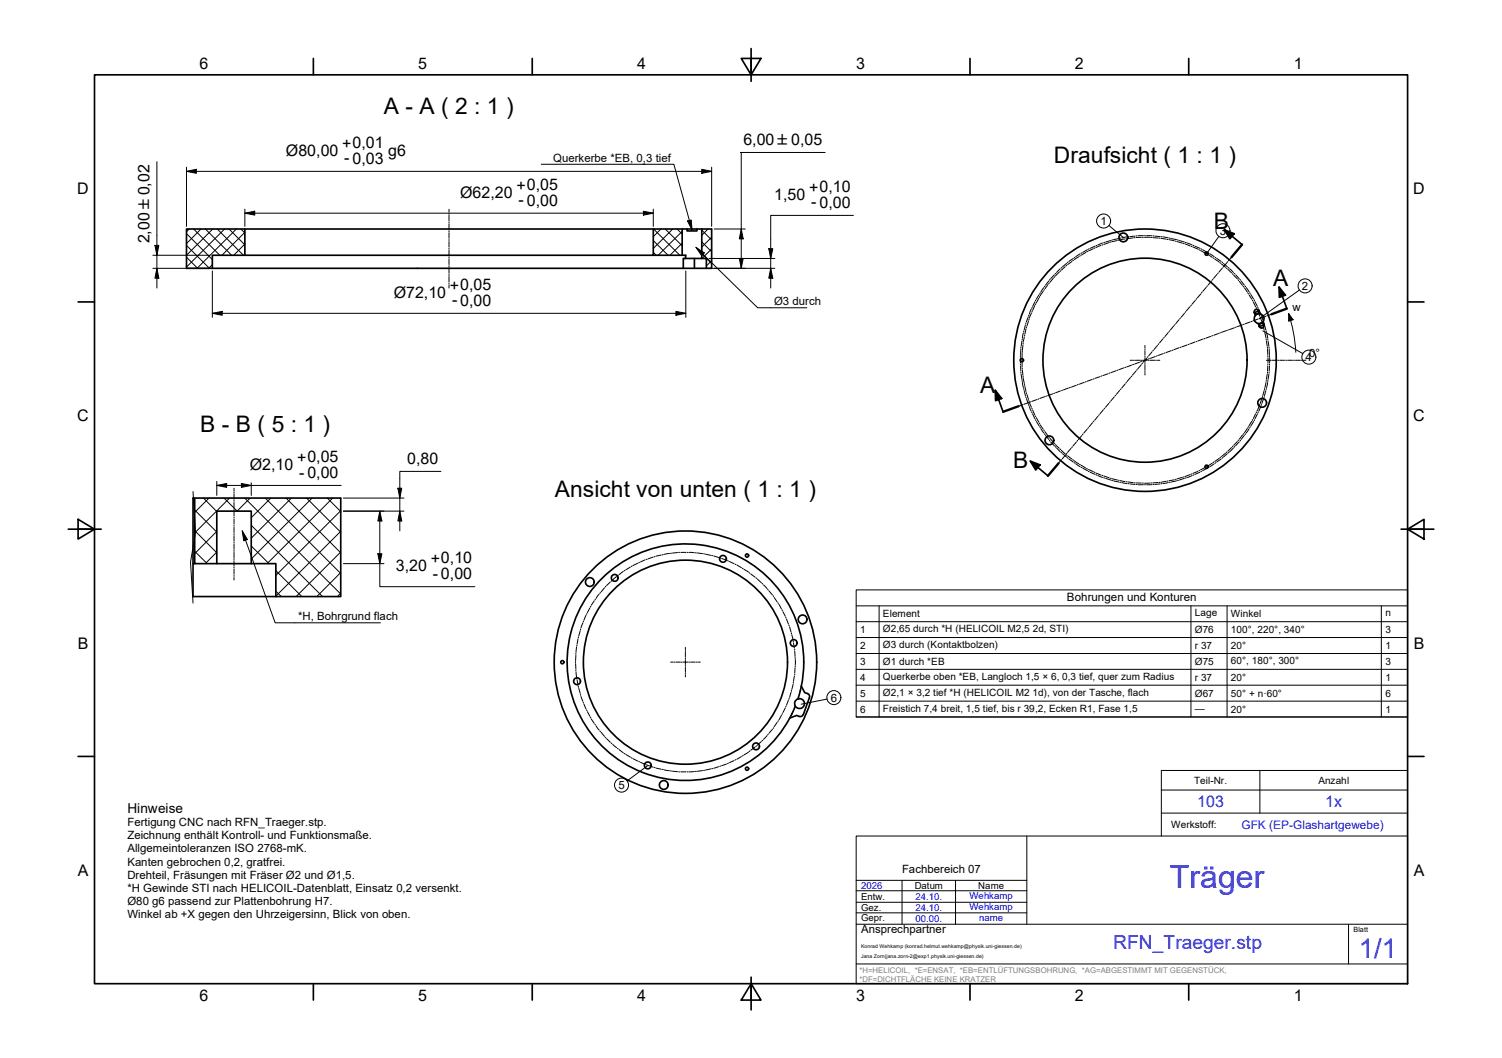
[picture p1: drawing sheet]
<svg xmlns="http://www.w3.org/2000/svg" width="458mm" height="322mm" viewBox="0 0 458 322" stroke-linecap="round" stroke-linejoin="round" font-family="sans-serif">
<!-- layer: BEMASSUNG -->
<g fill="#000">
<path d="M56.8 52.2l3-.6v1.2zM213.8 51.6l3 .6-3 .6zM47.2 74.8h1.2l-.6 3zM74.6 65l3-.6v1.2zM196 64.4l3 .6-3 .6zM209.4 67.3l1.2-.3 .2 3.1zM212 75.4l2.5 1.7-.8 .8zM225.2 78.8h1.2l-.6 3zM225.8 69.8l.6 3h-1.2zM234.2 75.8h1.2l-.6 3zM47.8 81.8l.6 3h-1.2zM64.7 95.5l3-.6v1.2z"/>
<path d="M205.9 94.9l3 .6-3 .6zM234.8 81.8l.6 3h-1.2zM392.6 95.6l1.3 1.8-1.3 .5zM66 147.9l3-.6v1.2zM73.5 147.3l3 .6-3 .6zM115.7 155.8l.6 3h-1.2zM121.2 148.8h1.2l-.6 3zM121.8 155.8l.6 3h-1.2zM73.8 161.8l1.6 2.6-1.1 .4zM115.1 168.8h1.2l-.6 3z"/>
</g>
<!-- layer: SCHNITTLINIE -->
<path d="M373 70l3 1.2-1.4 1.6zM389.6 87.5l2 2.4-1.9 .7zM303.2 118.9l1.9 2.5-1.8 .7zM313.9 140.5l2.9 1.2-1.3 1.5z" fill="#000"/>
<!-- layer: BEMASSUNG -->
<g fill="none" stroke="#000" stroke-width=".3">
<path d="M47.8 49.3v38.5M56.8 52.2l3-.6v1.2zM56.8 52.2h160M56.8 51v18M164.9 50.1h31.6M195.8 50.1h9.5l5.5 20M213.8 51.6l3 .6-3 .6zM216.8 51v18M251.4 46.5h-25.8h.2v35.3M46.6 77.8h17.3M47.2 74.8h1.2l-.6 3zM74.6 65l3-.6v1.2z"/>
<path d="M74.6 65h124.4M74.6 63.7v5.3M196 64.4l3 .6-3 .6zM199 63.7v5.3M209.4 67.3l1.2-.3 .2 3.1zM212 75.4l2.5 1.7-.8 .8zM212 75.4l18.8 18.4h15M216 78.8h20.1M217.6 69.8h9.4M225.2 78.8h1.2l-.6 3zM225.8 69.8l.6 3h-1.2zM234.2 75.8h1.2l-.6 3z"/>
<path d="M260 65.6h-25.2v22.2M337.8 68.7l4.4 3.7M371.3 72l-3.8 5.3M46.6 81.8h17.3M47.8 81.8l.6 3h-1.2zM64.7 95.5l3-.6v1.2zM64.7 95.5h144.2M64.7 82.6v14.1M205.9 94.9l3 .6-3 .6zM208.9 82.6v14.1M216 81.8h20.1M234.8 81.8l.6 3h-1.2z"/>
<path d="M392.5 95.6l1.6 6.3 .6 5.5M392.6 95.6l1.3 1.8-1.3 .5zM395.9 88.4l-12.3 8.7M384.7 100.8l12.2 7M66 147.9l3-.6v1.2zM66 147.9h37.9M66 146.7v4.3M73.5 147.3l3 .6-3 .6zM76.5 147.1v3.9M104.6 155.8h18.5M104.6 151.8h18.5M115.7 155.8l.6 3h-1.2z"/>
<path d="M115.7 155.8v23h29M121.2 148.8h1.2l-.6 3zM121.8 155.8l.6 3h-1.2zM134.3 143.7h-12.5v18.1M73.8 161.8l1.6 2.6-1.1 .4zM73.8 161.8l10 28h32.1M104.6 171.8h12.4M115.1 168.8h1.2l-.6 3zM252 213l-7.9 1.6M197.4 233.3l-6.3 4.7"/>
<circle cx="336.2" cy="67.4" r="2.14"/>
<circle cx="372.6" cy="70.3" r="2.14"/>
<circle cx="397.6" cy="87.1" r="2.14"/>
<circle cx="398.7" cy="108.8" r="2.14"/>
<circle cx="254" cy="212.6" r="2.14"/>
<circle cx="189.3" cy="239.3" r="2.14"/>
</g>
<!-- layer: MITTELLINIE -->
<g fill="none" stroke="#000" stroke-width=".3">
<path d="M136.8 63.8v.8M136.8 65v.3M136.8 65.6v1.7M136.8 67.6v.4M136.8 68.3v1.7M136.8 70.3v.3M136.8 70.9v1.7M136.8 73v.3M136.8 73.6v1.7M136.8 75.6v.4M136.8 76.3v1.7M136.8 78.3v.3"/>
<path d="M136.8 78.9v1.7M325.4 79.9l-.3 .2M326.5 79.7l-1.3 .9M326.9 78.8l-1.3 .9M327 79.3l-.2 .2M327.4 78.4l-.2 .2M328.6 78.3l-1.3 .8M329 77.4l-1.3 .8M329.1 77.9l-.3 .2M329.6 77l-.3 .2M330.8 76.9l-1.4 .9M331.3 76.1l-1.4 .8"/>
<path d="M331.3 76.6l-.3 .2M331.8 75.8l-.3 .2M333 75.8l-1.4 .7M333.5 75l-1.4 .7M333.6 75.6l-.3 .1M334.1 74.8l-.3 .1M335.3 74.8l-1.4 .6M335.9 74.1l-1.5 .6M336 74.6l-.3 .1M336.5 73.9l-.3 .1M337.7 74l-1.4 .5M338.3 73.8l-.3 .1"/>
<path d="M338.3 73.3l-1.5 .5M338.9 73.1l-.3 .1M340.2 73.3l-1.6 .4M340.8 72.7l-1.6 .3M340.8 73.2l-.3 .1M341.4 72.5l-.3 .1M342.6 72.8l-1.5 .3M343.3 72.2l-1.6 .3M343.3 72.8h-.3M343.9 72.1l-.3 .1M345.2 72.5l-1.6 .2M345.8 72l-1.6 .1"/>
<path d="M345.8 72.4l-.3 .1M346.4 71.9h-.3M347.7 72.3l-1.6 .1M348 72.3h.3M348.3 71.8l-1.5 .1M348.7 72.3h1.5M348.7 71.8h.3M349.3 71.8l1.6 .1M350.5 72.4h.4M351.2 72.4l1.6 .1M351.2 71.9h.3M351.8 72l1.6 .1"/>
<path d="M353.1 72.5l.3 .1M353.7 72.1l.3 .1M353.7 72.6l1.6 .3M354.3 72.2l1.6 .3M355.6 73h.3M356.2 73.1l1.5 .3M356.2 72.5l.3 .1M356.8 72.7l1.6 .3M358.1 73.5l.3 .1M358.6 73.6l1.6 .5M358.7 73.1l.3 .1M359.3 73.3l1.5 .5"/>
<path d="M360.5 74.2l.3 .1M361.1 74.4l1.4 .6M361.1 73.9l.3 .1M361.7 74.1l1.5 .6M362.8 75.1l.3 .1M363.4 75.3l1.5 .6M363.5 74.8l.3 .1M364.1 75l1.4 .7M365.2 76.1l.2 .1M365.7 76.4l1.4 .7M365.8 75.8l.3 .2M366.4 76.1l1.3 .8"/>
<path d="M367.4 77.2l.3 .2M368 77.5l1.3 .9M368 77l.3 .2M368.6 77.4l1.3 .8M369.5 78.6l.3 .2M370.1 79l1.3 .9M370.2 78.4l.2 .2M370.7 78.8l1.3 .9M372.2 79.9l.2 .2M374 79.7l-1 1.3M374.4 79.2l-.2 .3M375.2 78.4l-.6 .6"/>
<path d="M136.8 81v.3M136.8 81.6v1.7M136.8 83.6v.4M136.8 84.3v1.7M136.8 86.3v.3M136.8 86.9v.9M312.4 99l-.4 1.5M312.5 98.4v.3M312.7 99.6l-.1 .3M313.2 96.6l-.5 1.5M313.3 97.8l-.5 1.5M313.4 96l-.1 .3"/>
<path d="M313.5 97.2l-.1 .3M314.2 94.2l-.6 1.5M314.2 95.4l-.6 1.5M314.5 93.7l-.2 .3M314.5 94.9l-.2 .3M315.2 93.1l-.6 1.5M315.3 92l-.7 1.4M315.5 92.6l-.2 .3M315.6 91.4l-.2 .3M316.4 90.9l-.7 1.4M316.6 89.8l-.9 1.3M316.7 90.4l-.1 .3"/>
<path d="M316.9 89.2l-.2 .3M317.8 88.8l-.9 1.3M318 87.7l-.9 1.3M318.1 88.3l-.1 .2M318.3 87.2l-.2 .2M319.2 86.7l-.9 1.3M319.5 85.6l-1 1.3M319.7 86.2l-.3 .3M319.9 85.1l-.2 .3M320.9 84.8l-1 1.2M321.2 83.8l-1.1 1.1M321.3 84.3l-.2 .3"/>
<path d="M321.6 83.3l-.2 .2M322.7 83l-1.2 1.1M323 81.9l-1.1 1.1M323.1 82.5l-.2 .2M323.5 81.5l-.3 .2M324.5 81.3l-1.2 1M324.9 80.3l-1.2 1M325 80.8l-.3 .2M357.5 99.3l-1 1.3M358 98.9l-.2 .2M359.2 97.4l-1 1.2M359.6 96.9l-.2 .2"/>
<path d="M360.8 95.4l-1 1.3M361.3 94.9l-.2 .3M362.5 93.5l-1.1 1.2M362.9 93l-.2 .2M364.2 91.5l-1.1 1.2M364.5 91l-.1 .3M365.8 89.6l-1.1 1.2M366.2 89.1l-.2 .2M367.5 87.6l-1.1 1.2M367.8 87.1l-.2 .2M369.1 85.6l-1.1 1.3M369.5 85.1l-.2 .3"/>
<path d="M370.7 83.6l-1 1.3M371.1 83.2l-.2 .2M371.6 80l.3 .2M372.1 80.5l1.2 1M372.4 81.7l-1.1 1.2M372.7 80.3l1.2 1M372.8 81.2l-.2 .2M373.5 81.7l.3 .2M374.1 82.1l1.1 1.1M374.1 81.5l.3 .2M374.6 81.9l1.2 1.1M375.4 83.4l.2 .2"/>
<path d="M375.8 83.9l1.1 1.1M376 83.3l.2 .2M376 99.9l-1.5 .5M376.4 83.8l1.1 1.1M376.6 99.6l-.3 .2M377.1 85.2l.2 .3M377.5 85.8l1 1.2M377.7 85.1l.2 .3M378.1 85.6l1 1.3M378.5 99l-1.6 .6M378.7 87.2l.2 .3M379.1 98.8l-.3 .1"/>
<path d="M379.1 87.7l.9 1.4M379.3 87.2l.2 .2M379.6 87.7l.9 1.3M380.2 89.3l.1 .3M380.5 89.9l.8 1.3M380.7 89.2l.2 .3M380.9 98.1l-1.6 .6M381 89.8l.9 1.3M381.5 97.9l-.3 .1M381.5 91.5l.1 .2M381.8 92l.7 1.5M382.1 91.4l.1 .3"/>
<path d="M382.3 92l.7 1.4M382.7 93.7l.1 .3M382.9 94.3l.6 1.4M383.2 93.7l.1 .3M383.2 97.2l-1.4 .6M383.5 94.2l.5 1.5M383.6 96l.2 .3M383.9 96.6l.5 1.5M383.9 97l-.3 .1M384.2 96l.1 .3M384.4 96.6l.5 1.5M384.5 98.4l.1 .3"/>
<path d="M384.7 99l.4 1.6M385.1 98.4v.3M385.2 99l.4 1.5M385.7 96.4l-1.5 .5M386.3 96.2l-.3 .1M387.3 95.8l-.7 .2M310.9 109v1.6M310.9 108.4v.3M310.9 110.9v.3M310.9 111.5l.1 1.6M311 113.4v.3M311 106.5l-.1 1.6"/>
<path d="M311 105.8v.4M311.1 114.1l.2 1.5M311.3 104l-.2 1.5M311.4 107.7v1.6M311.4 110.3v1.5M311.4 115.9v.4M311.4 109.6v.4M311.4 103.3v.3M311.4 112.2v.3M311.4 116.6l.3 1.5M311.4 107.1v.3M311.4 112.8l.2 1.6"/>
<path d="M311.6 105.2l-.2 1.6M311.7 114.7v.3M311.7 115.3l.3 1.6M311.7 104.6v.3M311.7 101.5l-.3 1.5M311.8 118.4l.1 .3M311.9 100.8l-.1 .4M312 119.1l.4 1.5M312 102.7l-.3 1.6M312.1 117.2l.1 .3M312.2 102.1l-.1 .3M312.2 117.8l.3 1.5"/>
<path d="M312.5 100.2l-.3 1.6M312.6 119.7l.1 .3M321.3 119.8l-.3 .1M323 119.2l-1.4 .5M323.7 118.9l-.3 .1M325.5 118.3l-1.5 .5M326.1 118.1l-.3 .1M327.9 117.4l-1.5 .6M328.5 117.2l-.3 .1M330.3 116.5l-1.5 .6M330.9 116.3l-.3 .1M332.7 115.6l-1.5 .6"/>
<path d="M333.3 115.4l-.3 .2M335.1 114.8l-1.5 .5M335.7 114.5l-.3 .2M337.5 113.9l-1.5 .6M338.1 113.7l-.3 .1M339.9 113l-1.5 .6M340.5 112.8l-.3 .1M341.1 119l-1 1.2M341.5 118.5l-.2 .2M342.3 112.1l-1.5 .6M342.7 117l-1 1.3M342.9 111.9l-.3 .1"/>
<path d="M343.2 116.5l-.3 .3M344.3 109.8h.7M344.4 115l-1.1 1.3M344.7 111.3l-1.5 .5M344.8 114.6l-.2 .2M345.3 109.8h.3M345.4 111.1l-.4 .1M345.9 109.8h1.4M346 113.1l-1 1.2M346.4 112.6l-.2 .2M347.1 110.4l-1.4 .5M347.5 109.8h.3"/>
<path d="M347.7 111.2l-1.1 1.2M347.7 110.2l-.3 .1M348.1 110.6l-.2 .3M348.1 109.8h1.4M348.8 105.3v.7M348.8 106.3v.2M348.8 106.8v1.4M348.8 108.5v.3M348.8 109.1v1.4M348.8 110.8v.3M348.8 111.3v1.5M348.8 113v.3"/>
<path d="M348.8 113.6v.7M349.3 109.2l-1 1.2M349.5 109.5l-1.4 .6M349.7 108.7l-.2 .2M349.8 109.8h.3M350.1 109.3l-.3 .1M350.4 109.8h1.3M350.9 107.2l-1 1.2M351.4 106.7l-.2 .3M352 108.7l-1.6 .5M352 109.8h.3M352.6 108.4l-.3 .1"/>
<path d="M352.6 109.8h.7M352.6 105.3l-1 1.2M353 104.8l-.2 .2M354.2 103.3l-1 1.2M354.4 107.8l-1.6 .5M354.7 102.8l-.2 .2M355 107.6h-.3M355.9 101.3l-1 1.3M356.3 100.8l-.2 .3M356.8 106.9l-1.5 .5M357.4 106.7l-.3 .1M359.2 106l-1.5 .5"/>
<path d="M359.8 105.8l-.3 .1M361.6 105.1l-1.5 .6M362.2 104.9l-.3 .1M364 104.3l-1.5 .5M364.6 104l-.3 .1M366.4 103.4l-1.5 .5M367 103.2l-.3 .1M368.8 102.5l-1.5 .6M369.4 102.3l-.3 .1M371.2 101.6l-1.5 .6M371.8 101.4l-.3 .1M373.6 100.7l-1.5 .6"/>
<path d="M374.2 100.5l-.3 .2M385.1 119l-.4 1.6M385.2 100.9l.1 .3M385.3 118.4l-.1 .3M385.3 101.5l.4 1.5M385.6 119.1l-.4 1.5M385.7 116.6l-.4 1.5M385.7 100.8l.1 .4M385.7 103.3v.4M385.7 115.9v.3M385.8 109.8h.7M385.8 118.4l-.1 .3"/>
<path d="M385.8 104l.2 1.5M385.8 101.5l.4 1.5M386 114l-.2 1.6M386.1 105.8v.4M386.1 113.4v.3M386.1 106.5l.1 1.6M386.2 116.6l-.4 1.5M386.2 103.3v.3M386.2 108.4v.3M386.2 111.5l-.1 1.6M386.2 115.9v.4M386.2 109v1.6"/>
<path d="M386.2 110.9v.3M386.3 104l.2 1.5M386.5 114.1l-.2 1.5M386.6 105.8v.4M386.6 113.4v.3M386.6 106.5l.1 1.6M386.7 108.4l.1 .3M386.7 111.5l-.1 1.6M386.8 109v1.6M386.8 110.9l-.1 .3M386.8 109.8h.3M387.4 109.8h1.6"/>
<path d="M389.3 109.8h.3M389.8 109.8h1.5M391.7 109.8h.3M392.3 109.8h1.4M394 109.8h.3M394.6 109.8h1.6M396.5 109.8h.2M397 109.8h.8M311 123.6l-.7 .2M311.6 123.3l-.3 .1M312.5 120.9v.3M312.7 121.5l.5 1.5"/>
<path d="M312.8 120.3l.5 1.4M313.3 123.3l.1 .3M313.4 122.1l.1 .3M313.4 122.7l-1.5 .5M313.6 123.9l.6 1.4M313.6 122.7l.6 1.4M314 122.5h-.3M314.3 125.6l.2 .3M314.3 124.4l.2 .3M314.6 126.2l.7 1.4M314.6 125l.6 1.4M315.3 126.7l.2 .3"/>
<path d="M315.4 127.9l.2 .3M315.7 127.3l.7 1.3M315.7 128.5l.9 1.3M315.8 121.8l-1.5 .5M316.4 121.6l-.3 .1M316.6 128.9l.1 .3M316.7 130.1l.2 .2M316.9 129.5l.9 1.3M317.1 130.6l.9 1.3M318 131l.1 .3M318.1 132.2l.2 .2M318.3 120.9l-1.6 .5"/>
<path d="M318.3 131.6l.9 1.3M318.5 132.7l1 1.2M318.9 120.7l-.3 .1M319.4 133.1l.3 .2M319.7 134.2l.2 .2M319.9 133.6l1 1.2M320.1 134.7l1.1 1.1M320.7 120l-1.5 .6M321.1 135l.2 .2M321.4 136l.2 .3M321.5 135.5l1.2 1.1M321.9 136.5l1.1 1.2"/>
<path d="M322.9 136.8l.2 .3M323.2 137.8l.3 .2M323.3 137.3l1.2 1M323.7 138.2l1.2 1.1M324.6 138.6l-1 1.3M324.7 138.5l.3 .3M325 138.1l-.2 .3M325.1 139.5l.3 .2M325.2 138.9l1.3 1M325.6 139.9l1.3 .9M326.3 136.6l-1.1 1.3M326.7 136.2l-.2 .2"/>
<path d="M327.9 134.7l-1 1.2M328.3 134.2l-.2 .2M329.6 132.7l-1.1 1.3M329.9 132.2l-.2 .3M331.2 130.8l-1 1.2M331.6 130.3l-.2 .2M332.8 128.8l-1 1.2M333.2 128.3l-.2 .3M334.5 126.9l-1 1.2M334.9 126.4l-.2 .2M336.1 124.9l-1 1.2M336.5 124.4l-.2 .2"/>
<path d="M337.8 122.9l-1 1.2M338.2 122.4l-.2 .3M339.4 121l-1 1.2M339.9 120.5l-.3 .2M371.4 139.7l-1.3 .9M371.9 139.3l-.3 .2M372 139.9l-1.3 .9M372.4 139.5l-.2 .2M373.3 138.1l-1.2 1M373.8 137.7l-.3 .2M373.9 138.2l-1.2 1.1M374.4 137.8l-.3 .2"/>
<path d="M375.2 136.4l-1.1 1.1M375.6 135.9l-.2 .3M375.8 136.5l-1.2 1.2M376.2 136l-.2 .3M376.9 134.6l-1.1 1.1M377.3 134.1l-.2 .2M377.5 134.7l-1.1 1.1M377.9 134.2l-.2 .2M378.5 132.6l-1 1.2M378.9 132.1l-.2 .3M379.1 132.7l-1 1.2M379.5 132.2l-.2 .2"/>
<path d="M380 130.5l-.9 1.4M380.3 130l-.1 .3M380.5 130.6l-.9 1.3M380.9 130.1l-.2 .2M381.3 128.4l-.8 1.3M381.6 127.8l-.1 .3M381.9 128.5l-.9 1.3M382.2 127.9l-.1 .3M382.5 126.1l-.7 1.4M382.8 125.6l-.1 .2M383 126.2l-.7 1.4M383.3 125.6l-.1 .3"/>
<path d="M383.5 123.9l-.6 1.4M383.8 123.3l-.2 .3M384 123.9l-.5 1.4M384.3 123.3l-.1 .3M384.4 121.5l-.5 1.5M384.6 120.8l-.1 .4M384.9 121.5l-.5 1.5M385.1 120.9v.3M71.3 148.8v.8M71.3 149.9v.3M71.3 150.5v1.6M71.3 152.4v.4"/>
<path d="M71.3 153.1v1.6M71.3 155v.3M71.3 155.6v1.6M71.3 157.6v.2M71.3 158.2v1.6M323 140.6l-.5 .6M323.4 140.1l-.2 .2M326.8 140.1l.2 .2M327.2 141l.2 .2M327.3 140.4l1.3 .9M327.7 141.3l1.3 .9M328.8 141.5l.3 .2"/>
<path d="M329.3 142.4l.3 .1M329.4 141.8l1.4 .8M329.9 142.7l1.4 .8M331 142.8l.3 .1M331.5 143.6l.3 .1M331.6 143.1l1.4 .6M332.1 143.9l1.4 .7M333.3 143.9l.3 .1M333.8 144.7l.3 .1M333.9 144.2l1.4 .6M334.4 144.9l1.5 .6M335.7 144.9l.3 .1"/>
<path d="M336.2 145.6l.3 .1M336.3 145.1l1.4 .5M336.8 145.8l1.5 .5M338 145.7l.3 .1M338.6 146.4l.3 .1M338.6 145.9l1.6 .3M339.2 146.5l1.6 .4M340.5 146.3l.3 .1M341.1 147h.3M341.1 146.5l1.5 .3M341.7 147.1l1.6 .3M343 146.8h.3"/>
<path d="M343.6 147.4h.3M343.6 146.9l1.6 .2M344.2 147.5l1.6 .1M345.5 147.1l.3 .1M346.1 147.6l.3 .1M346.1 147.2h1.6M346.8 147.7h1.5M348 147.2h.3M348.7 147.7h.3M349.3 147.7h1.6M350.2 147.2l-1.5 .1M350.9 147.2h-.4"/>
<path d="M351.5 147.6l-.3 .1M352.8 147.1l-1.6 .1M353.1 147h.3M353.4 147.5l-1.6 .1M354 147.4h-.3M355.3 146.7l-1.6 .3M355.9 146.6h-.3M355.9 147.1l-1.6 .3M356.5 147h-.3M357.7 146.2l-1.5 .3M358.4 146l-.3 .1M358.4 146.5l-1.6 .4"/>
<path d="M359 146.4l-.3 .1M360.2 145.5l-1.6 .4M360.8 145.3l-.3 .1M360.8 145.8l-1.5 .5M361.4 145.6l-.3 .1M362.5 144.6l-1.4 .6M363.1 144.4l-.3 .1M363.2 144.9l-1.5 .6M363.8 144.7l-.3 .1M364.9 143.7l-1.5 .6M365.4 143.4l-.2 .1M365.5 143.9l-1.4 .7"/>
<path d="M366.1 143.6l-.3 .1M367.1 142.5l-1.4 .7M367.7 142.2l-.3 .1M367.7 142.7l-1.3 .8M368.3 142.4l-.3 .1M369.3 141.2l-1.3 .8M369.8 140.8l-.3 .2M369.9 141.3l-1.3 .9M370.4 141l-.2 .2M71.3 160.1v.3M71.3 160.7v1.6M71.3 162.6v.4"/>
<path d="M71.3 163.3v1.6M71.3 165.2v.3M71.3 165.8v1.6M71.3 167.7v.3M71.3 168.3v1.7M71.3 170.3v.3M71.3 170.9v1.6M71.3 172.8v.3M71.3 173.5v1.5M71.3 175.4v.3M71.3 176v.8M184.1 179.1l-1 1.3"/>
<path d="M184.6 178.7l-.2 .2M185.9 177.4l-1.1 1.1M186.4 176.9l-.2 .3M187.8 175.7l-1.2 1M188.3 175.3l-.2 .2M189.9 174.1l-1.3 1M190.4 173.8l-.3 .2M192 172.8l-1.3 .8M192.6 172.5l-.3 .2M194.3 171.6l-1.5 .8M194.8 171.4l-.2 .1M196.6 170.6l-1.5 .7"/>
<path d="M197.2 170.4l-.3 .1M199 169.8l-1.5 .5M199.6 169.6l-.3 .1M201.4 169.1l-1.5 .4M202.1 169l-.4 .1M203.9 168.7l-1.5 .2M204.6 168.6h-.4M206.4 168.4l-1.5 .2M206.8 168.3h.3M207.4 168.3h1.6M209.3 168.3h.3M209.9 168.3l1.6 .1"/>
<path d="M211.8 168.5h.3M212.4 168.5l1.6 .2M214.3 168.8h.3M214.9 168.9l1.6 .3M216.8 169.3l.3 .1M217.4 169.4l1.5 .5M219.2 170l.3 .1M219.8 170.2l1.5 .5M221.6 170.8l.3 .2M222.2 171.1l1.4 .7M223.9 171.9l.3 .2M224.5 172.2l1.3 .8"/>
<path d="M226.1 173.2l.3 .1M226.7 173.5l1.3 .9M228.2 174.5l.3 .2M228.7 174.9l1.3 1M230.3 176.1l.2 .2M230.7 176.5l1.2 1.1M232.1 177.8l.3 .2M232.6 178.3l1.1 1.1M233.8 179.6l.3 .3M175.4 199.1v.3M175.4 199.7l-.1 1.6M175.6 197.2l-.1 1.6"/>
<path d="M175.8 196.6l-.1 .3M176.1 194.7l-.3 1.6M176.2 194.1l-.1 .3M176.7 192.3l-.4 1.5M176.9 191.7l-.1 .3M177.5 189.9l-.5 1.4M177.8 189.3l-.1 .3M178.5 187.5l-.6 1.5M178.8 187l-.2 .2M179.7 185.3l-.8 1.4M180 184.7l-.2 .3M181 183.1l-.9 1.3"/>
<path d="M181.4 182.6l-.2 .3M182.5 181.1l-.9 1.3M182.9 180.6l-.2 .2M208.8 197.3v.7M208.8 198.3v.3M208.8 198.8v1.4M234.3 180.1l1 1.2M235.5 181.6l.2 .2M235.8 182.1l.9 1.3M236.9 183.7l.2 .2M237.3 184.2l.7 1.4M238.2 185.8l.1 .3"/>
<path d="M238.5 186.4l.7 1.4M239.4 188.1l.1 .3M239.6 188.7l.6 1.4M240.3 190.4l.1 .3M240.5 191l.5 1.6M241 192.9l.1 .3M241.2 193.5l.4 1.5M241.6 195.4l.1 .3M241.7 195.9l.3 1.6M242.1 197.9v.2M242.1 198.5l.1 1.6M175.3 201.6v.4"/>
<path d="M175.3 202.3l.1 1.6M175.4 204.2v.3M175.5 204.8l.1 1.6M175.7 206.7l.1 .3M175.8 207.3l.3 1.6M176.1 209.2l.1 .3M176.3 209.8l.4 1.5M176.8 211.6l.1 .3M177 212.2l.5 1.5M177.7 214l.1 .3M177.9 214.6l.6 1.5M178.6 216.4l.2 .2"/>
<path d="M178.9 216.9l.8 1.4M179.8 218.6l.2 .2M180.1 219.1l.9 1.4M204.3 201.8h.7M205.3 201.8h.3M205.9 201.8h1.4M207.5 201.8h.3M208.1 201.8h1.4M208.8 200.5v.3M208.8 201.1v1.4M208.8 202.8v.3M208.8 203.4v1.4"/>
<path d="M208.8 205v.3M208.8 205.6v.7M209.8 201.8h.3M210.4 201.8h1.4M212 201.8h.3M212.6 201.8h.7M237.1 219.7l-.2 .2M238 218l-.7 1.4M238.3 217.5l-.1 .2M239.2 215.8l-.7 1.4M239.5 215.2l-.1 .3M240.2 213.4l-.6 1.5"/>
<path d="M240.4 212.8l-.1 .3M241 211l-.5 1.5M241.1 210.4l-.1 .3M241.6 208.6l-.4 1.5M241.7 207.9l-.1 .3M242 206.1l-.3 1.5M242.1 205.4v.3M242.2 203.5l-.1 1.6M242.2 200.3v.4M242.2 202.9v.3M242.3 201v1.6M181.2 220.7l.2 .3"/>
<path d="M181.6 221.2l.9 1.3M182.7 222.7l.2 .3M183.1 223.2l1 1.2M184.4 224.7l.2 .2M184.8 225.1l1.1 1.1M186.2 226.4l.2 .2M186.6 226.9l1.2 1M188.1 228.1l.2 .1M188.6 228.5l1.3 .9M190.1 229.6l.3 .2M190.7 229.9l1.3 .8M192.3 230.9l.3 .2"/>
<path d="M192.8 231.2l1.5 .7M194.6 232.1l.2 .1M195.1 232.3l1.5 .6M196.9 233.1l.3 .1M197.5 233.3l1.5 .5M199.3 233.9l.3 .1M199.9 234.1l1.5 .3M201.7 234.5l.4 .1M202.4 234.6l1.5 .3M204.2 234.9l.4 .1M204.9 235l1.5 .2M206.8 235.2h.3"/>
<path d="M207.4 235.2h1.6M209.3 235.2h.3M211.5 235.1l-1.6 .1M212.1 235.1h-.3M214 234.9l-1.6 .2M214.6 234.8h-.3M216.5 234.3l-1.6 .4M217.1 234.2l-.3 .1M218.9 233.7l-1.5 .4M219.5 233.5l-.3 .1M221.3 232.9l-1.5 .5M221.9 232.6l-.3 .1"/>
<path d="M223.6 231.8l-1.4 .6M224.2 231.5l-.3 .1M225.8 230.6l-1.3 .8M226.4 230.2l-.3 .2M228 229.2l-1.3 .9M228.5 228.8l-.3 .3M230 227.7l-1.3 .9M230.5 227.3l-.2 .2M231.9 226l-1.2 1.1M232.4 225.6l-.3 .2M233.7 224.2l-1.1 1.1M234.1 223.7l-.3 .2"/>
<path d="M235.3 222.3l-1 1.2M235.7 221.8l-.2 .2M236.7 220.2l-.9 1.3"/>
</g>
<!-- layer: RAHMEN -->
<g fill="none" stroke="#000" stroke-width=".51">
<path d="M95.5 17.8v5M162.1 17.8v5M225.8 17.8h6l-3 5zM228.8 14.8v10M295.5 17.8v5M362.1 17.8v5M28.8 22.8h400v277h-400zM23.8 92h5M428.8 92h5M23.8 158.3l5 3-5 3zM20.8 161.3h10M426.8 161.3h10"/>
<path d="M428.8 161.3l5-3v6zM23.8 230.5h5M428.8 230.5h5M95.5 299.8v5M162.1 299.8v5M228.8 299.8l3 5h-6zM228.8 297.8v10M295.5 299.8v5M362.1 299.8v5"/>
</g>
<!-- layer: SCHNITTLINIE -->
<path d="M373 70l3 1.2-1.4 1.6zM373 70l5.4 4.5M389.6 87.5l2 2.4-1.9 .7zM389.6 87.5l2.4 6.6M303.2 118.9l1.9 2.5-1.8 .7zM303.2 118.9l2.4 6.6M313.9 140.5l2.9 1.2-1.3 1.5zM313.9 140.5l5.3 4.5" fill="none" stroke="#000" stroke-width=".51"/>
<path d="M378.4 74.5l-3.2 3.9M392 94.1l-4.7 1.7M310.3 123.8l-4.7 1.7M322.5 141.2l-3.3 3.8" fill="none" stroke="#000" stroke-width=".72"/>
<!-- layer: SCHRIFTFELD -->
<g fill="none" stroke="#000" stroke-width=".3">
<path d="M260.8 179.8h168v38.7h-168zM260.8 199.2h168M260.8 194.3h168M260.8 189.5h168M260.8 184.6h168M267.8 184.6v33.9M362.8 184.6v33.9M373.8 184.6v33.9M420.8 184.6v33.9M260.8 218.5h168M260.8 213.7h168M260.8 208.8h168"/>
<path d="M260.8 204h168M383.8 234.8v13M428.8 234.8h-75v20M260.8 254.8h168v45h-168zM312.8 254.8v26.9M353.8 240.8h75M353.8 247.8h75M260.8 268.3h52M260.8 278.2h52M260.8 275h52M260.8 271.5h52M274.8 268.3v13.4"/>
<path d="M291.1 268.3v13.4M260.8 281.7h168M260.8 293.8h168M410.8 281.7v12.1"/>
</g>
<!-- layer: SICHTKANTE -->
<g fill="none" stroke="#000" stroke-width=".51">
<path d="M56.8 69.8h17.8v8h-9.9v4h-7.9zM74.6 69.8h142.2v12h-8.6M199 77.8h9.9v1h-.7v3M199 69.8v8h-124.4M207.8 69.8v8M208.9 78.8h4.9M209.3 69.8v.6h3v-.6M211.5 78.8v3M213.8 69.8v9h1.4v3M64.7 81.8h143.5M382.1 95.3l.3 .9M382.1 95.3l.4 .4h.6"/>
<path d="M383 95.7a1.5 1.5 0 0 0-.9 1.6 1.5 1.5 0 0 0 1.2 1.3M383.3 98.6l.3 .9 1.5-.5M383.5 94.7a.74 .74 0 0 0-1-.4 .74 .74 0 0 0-.4 1M383.5 94.7v.6l-.4 .4M383.5 94.8l-1.4 .5M383.5 94.8l.3 .9M383.8 95.6l-.8 .1M383.8 95.6a1.5 1.5 0 0 1 .9 2.5M384.1 98.5l.5 .1 .4 .4M384.1 98.5a.74 .74 0 0 0-.5 1 .74 .74 0 0 0 1 .4 .74 .74 0 0 0 .4-.9M384.1 98.5l-.8 .1M384.7 98.1l-.6 .4"/>
<path d="M384.7 98.1l.4 .9M388.8 109.8a40 40 0 0 0-59.2-35.1 40 40 0 0 0-2.3 68.8 40 40 0 0 0 61.4-31l.1-2.7M58.8 151.8h45v30h-45zM59.3 151.8v20h6.7v-16h10.5v16h7.5v10M58.8 171.8h.5M66 171.8h10.5M244.1 209.1l1.1 2 .8 .3a1.01 1.01 0 0 1 .6 1.2M244.1 209.1a36 36 0 0 0-44.6-42.1 36 36 0 0 0-17.7 58.7 36 36 0 0 0 60.5-10.5M244.1 209.1l-1 4M246.5 212.7l-1.8 5a.99 .99 0 0 1-1.3 .6l-.7-.3-2.2 .8"/>
<circle cx="342.2" cy="72.4" r="1.33"/>
<circle cx="367.6" cy="77.3" r=".49"/>
<circle cx="311.3" cy="109.8" r=".49"/>
<circle cx="348.8" cy="109.8" r="31.1"/>
<circle cx="319.7" cy="134.2" r="1.33"/>
<circle cx="384.5" cy="122.8" r="1.33"/>
<circle cx="367.6" cy="142.2" r=".49"/>
<circle cx="179.7" cy="177.4" r="1.33"/>
<circle cx="187.3" cy="176.1" r="1.04"/>
<circle cx="220.2" cy="170.3" r="1.04"/>
<circle cx="227.6" cy="169.3" r=".49"/>
<circle cx="241.8" cy="196" r="1.04"/>
<circle cx="244.5" cy="188.8" r="1.33"/>
<circle cx="171.3" cy="201.8" r=".49"/>
<circle cx="175.8" cy="207.6" r="1.04"/>
<circle cx="208.8" cy="201.8" r="40"/>
<circle cx="208.8" cy="201.8" r="31.1"/>
<circle cx="243.6" cy="214.4" r="1.5"/>
<circle cx="197.3" cy="233.3" r="1.04"/>
<circle cx="202.2" cy="239.2" r="1.33"/>
<circle cx="227.6" cy="234.3" r=".49"/>
<circle cx="230.3" cy="227.5" r="1.04"/>
</g>
<!-- layer: TEXT -->
<path d="M58.8 149.8l.8 12.5-1.6 9 .8 12.5" fill="none" stroke="#000" stroke-width=".3"/>
<!-- layer: SCHRAFFUR -->
<g fill="none" stroke="#000" stroke-width=".3">
<path d="M56.8 71.2l7.9 7.9M56.8 74.8l7 7M56.8 78.4l3.4 3.4M57.7 69.8l-.9 .8M59 69.8l8 8M61.2 69.8l-4.4 4.4M62.6 69.8l8 8M64.8 69.8l-8 8M66.2 69.8l8 8M68.4 69.8l-11.6 11.6M69.8 69.8l4.8 4.8M72 69.8l-12 12"/>
<path d="M73.4 69.8l1.2 1.2M74.6 74.4l-3.4 3.4M74.6 70.8l-7 7M199 73.3l4.5 4.5M199 76.9l.9 .9M199.1 69.8l8 8M201.3 69.8l-2.3 2.3M202.6 69.8l5.2 5.1M204.9 69.8l-5.9 5.9M206.2 69.8l1.6 1.5M207.8 77.7l-.1 .1M207.8 74.1l-3.7 3.7"/>
<path d="M207.8 70.5l-7.3 7.3M213.8 70.1l3 3M213.8 73.7l3 3M213.8 77.3l3 3M215.7 69.8l-1.9 1.9M216.8 79.4l-1.6 1.7M216.8 75.8l-2.9 3M216.8 72.3l-3 3M64.7 80.7l-1.1 1.1M59.3 155.4l6.7 6.8M62 151.8l4 4.1M63.7 151.8l-4.4 4.4"/>
<path d="M68.2 151.8l4.1 4M69.9 151.8l-10.6 10.6M74.5 151.8l29.3 29.2M76.2 151.8l-4 4M80.8 151.8l23 23M82.5 151.8l-6 6M87.1 151.8l16.7 16.7M88.8 151.8l-12.3 12.2M93.4 151.8l10.4 10.4M95.1 151.8l-18.6 18.5M99.7 151.8l4.1 4.1M101.3 151.8l-19.9 20"/>
<path d="M103.8 155.6l-19.8 19.8M59.3 161.7l6.7 6.8M59.3 168l3.8 3.8M66 168.3l-3.5 3.5M66 162l-6.7 6.7M76.5 160.1l21.8 21.7M76.5 166.4l5.5 5.4M84 173.9l7.9 7.9M103.8 174.5l-7.3 7.3M103.8 168.2l-13.6 13.6M103.8 161.9l-19.8 19.8M84 180.2l1.7 1.6"/>
<path d="M103.8 180.8l-1 1"/>
</g>
<text font-size="9.7" fill="#00f" x="356.4" y="270.7">Träger</text>
<text font-size="8.3" fill="#00f" x="414" y="292">1/1</text>
<g font-size="6.9">
<text x="116.9" y="34.8">A - A ( 2 : 1 )</text>
<text x="321.1" y="49.6">Draufsicht ( 1 : 1 )</text>
<text x="369.7" y="69.8">B</text>
<text x="387.9" y="87.1">A</text>
<text x="298.6" y="119.6">A</text>
<text x="61" y="131.6">B - B ( 5 : 1 )</text>
<text x="308.7" y="142.6">B</text>
<text x="169" y="151.6">Ansicht von unten ( 1 : 1 )</text>
</g>
<text font-size="5.8" fill="#00f" x="339.1" y="289.3">RFN_Traeger.stp</text>
<g font-size="4.9">
<text x="60.8" y="21">6</text>
<text x="127.4" y="21">5</text>
<text x="194.1" y="21">4</text>
<text x="260.8" y="21">3</text>
<text x="327.4" y="21">2</text>
<text x="394.1" y="21">1</text>
<text x="87.1" y="47.5">Ø80,00</text>
<text x="104.3" y="45.4">+0,01</text>
<text x="118.2" y="47.5">g6</text>
<text x="226.4" y="44.2">6,00 ±0,05</text>
<text x="104.9" y="49.8">- 0,03</text>
<text x="23.5" y="59.2">D</text>
<text x="157.4" y="58.2">+0,05</text>
<text x="246.5" y="58.9">+0,10</text>
<text x="430.5" y="59.2">D</text>
<text x="140.2" y="60.3">Ø62,20</text>
<text x="157.9" y="62.6">- 0,00</text>
<text x="235.9" y="60.9">1,50</text>
<text x="247.1" y="63.2">- 0,00</text>
<text x="45.5" y="74.2" transform="rotate(-90 45.5 74.2)">2,00 ±0,02</text>
<text x="137.1" y="88.7">+0,05</text>
<text x="119.9" y="90.8">Ø72,10</text>
<text x="137.7" y="93">- 0,00</text>
<text x="23.5" y="128.4">C</text>
<text x="430.5" y="128.4">C</text>
<text x="76.1" y="143.2">Ø2,10</text>
<text x="90.5" y="141.1">+0,05</text>
<text x="124" y="141.4">0,80</text>
<text x="91.1" y="145.5">- 0,00</text>
<text x="131.2" y="172">+0,10</text>
<text x="120.6" y="174.1">3,20</text>
<text x="131.8" y="176.3">- 0,00</text>
<text x="23.7" y="197.7">B</text>
<text x="430.7" y="197.7">B</text>
<text x="23.7" y="266.9">A</text>
<text x="430.7" y="266.9">A</text>
<text x="60.8" y="305">6</text>
<text x="127.4" y="305">5</text>
<text x="194.1" y="305">4</text>
<text x="260.8" y="305">3</text>
<text x="327.4" y="305">2</text>
<text x="394.1" y="305">1</text>
</g>
<g font-size="4.9" fill="#00f">
<text x="364.7" y="246">103</text>
<text x="403.7" y="246">1x</text>
</g>
<text font-size="4.1" x="38.8" y="247.8">Hinweise</text>
<text font-size="3.6" fill="#00f" x="378.2" y="252.8">GFK (EP-Glashartgewebe)</text>
<g font-size="3.5">
<text x="168.5" y="49.4">Querkerbe *EB, 0,3 tief</text>
<text x="335.2" y="68.6">1</text>
<text x="371.6" y="71.5">3</text>
<text x="396.6" y="88.4">2</text>
<text x="235.8" y="93">Ø3 durch</text>
<text x="393.7" y="94.8">w</text>
<text x="397.7" y="110.1">4</text>
<text x="398.8" y="108.8">0°</text>
<text x="325" y="183.1">Bohrungen und Konturen</text>
<text x="90.8" y="189">*H, Bohrgrund flach</text>
<text x="253.1" y="213.9">6</text>
<text x="188.4" y="240.5">5</text>
<text x="38.8" y="251.8">Fertigung CNC nach RFN_Traeger.stp.</text>
<text x="38.8" y="255.8">Zeichnung enthält Kontroll- und Funktionsmaße.</text>
<text x="38.8" y="259.8">Allgemeintoleranzen ISO 2768-mK.</text>
<text x="38.8" y="263.8">Kanten gebrochen 0,2, gratfrei.</text>
<text x="38.8" y="267.8">Drehteil, Fräsungen mit Fräser Ø2 und Ø1,5.</text>
<text x="274.8" y="266">Fachbereich 07</text>
<text x="38.8" y="271.8">*H Gewinde STI nach HELICOIL-Datenblatt, Einsatz 0,2 versenkt.</text>
<text x="38.8" y="275.8">Ø80 g6 passend zur Plattenbohrung H7.</text>
<text x="38.8" y="279.8">Winkel ab +X gegen den Uhrzeigersinn, Blick von oben.</text>
<text x="262.3" y="284.4">Ansprechpartner</text>
</g>
<g font-size="3">
<text x="269" y="188.1">Element</text>
<text x="364" y="187.8">Lage</text>
<text x="375" y="188.1">Winkel</text>
<text x="422" y="187.9">n</text>
<text x="262" y="193">1</text>
<text x="262" y="197.9">2</text>
<text x="269" y="192.7">Ø2,65 durch *H (HELICOIL M2,5</text>
<text x="269" y="197.6">Ø3 durch (Kontaktbolzen)</text>
<text x="314.6" y="192.7">2d, STI)</text>
<text x="364" y="193">Ø76</text>
<text x="364" y="197.8">r 37</text>
<text x="375" y="192.8">100°, 220°, 340°</text>
<text x="375" y="197.8">20°</text>
<text x="422" y="193">3</text>
<text x="422" y="197.9">1</text>
<text x="262" y="202.6">3</text>
<text x="269" y="202.7">Ø1 durch *EB</text>
<text x="364" y="202.7">Ø75</text>
<text x="375" y="202.5">60°, 180°, 300°</text>
<text x="422" y="202.6">3</text>
<text x="262" y="207.5">4</text>
<text x="269" y="207.2">Querkerbe oben *EB, Langloch 1,5 × 6, 0,3 tief, quer zum Radius</text>
<text x="364" y="207.5">r 37</text>
<text x="375" y="207.5">20°</text>
<text x="422" y="207.5">1</text>
<text x="262" y="212.3">5</text>
<text x="269" y="212.1">Ø2,1 × 3,2 tief *H (HELICOIL M2</text>
<text x="314.5" y="212.1">1d), von der Tasche, flach</text>
<text x="364" y="212.3">Ø67</text>
<text x="375" y="212.3">50° + n·60°</text>
<text x="422" y="212.3">6</text>
<text x="262" y="217.2">6</text>
<text x="269" y="217">Freistich 7,4 breit, 1,5 tief, bis r 39,2, Ecken R1, Fase 1,5</text>
<text x="364" y="216.9">—</text>
<text x="375" y="217.2">20°</text>
<text x="422" y="217.2">1</text>
<text x="363.8" y="238.9">Teil-Nr.</text>
<text x="401.6" y="238.9">Anzahl</text>
<text x="356.8" y="252.4">Werkstoff:</text>
</g>
<g font-size="2.9">
<text x="262.3" y="274.3">Entw.</text>
<text x="278.6" y="270.9">Datum</text>
<text x="298" y="270.9">Name</text>
<text x="262.3" y="280.7">Gepr.</text>
<text x="262.3" y="277.7">Gez.</text>
</g>
<g font-size="2.9" fill="#00f">
<text x="262.3" y="270.9">2026</text>
<text x="278.9" y="274.3">24.10.</text>
<text x="295.4" y="274">Wehkamp</text>
<text x="278.9" y="281">00.00.</text>
<text x="278.9" y="277.6">24.10.</text>
<text x="295.4" y="277.4">Wehkamp</text>
<text x="298.3" y="280.7">name</text>
</g>
<g font-size="2.4" fill="#808080">
<text x="261.8" y="296.4">*H=HELICOIL, *E=ENSAT, *EB=ENTLÜFTUNGSBOHRUNG, *AG=ABGESTIMMT MIT GEGENSTÜCK,</text>
<text x="261.8" y="299.2">*DF=DICHTFLÄCHE KEINE KRATZER</text>
</g>
<text font-size="2.2" x="412.3" y="284.2">Blatt</text>
<g font-size="1.6">
<text x="262.3" y="292">Jana Zorn(jana.zorn-2@exp1.physik.uni-giessen.de)</text>
<text x="262.3" y="289">Konrad Wehkamp (konrad.helmut.wehkamp@physik.uni-giessen.de)</text>
</g>
</svg>
